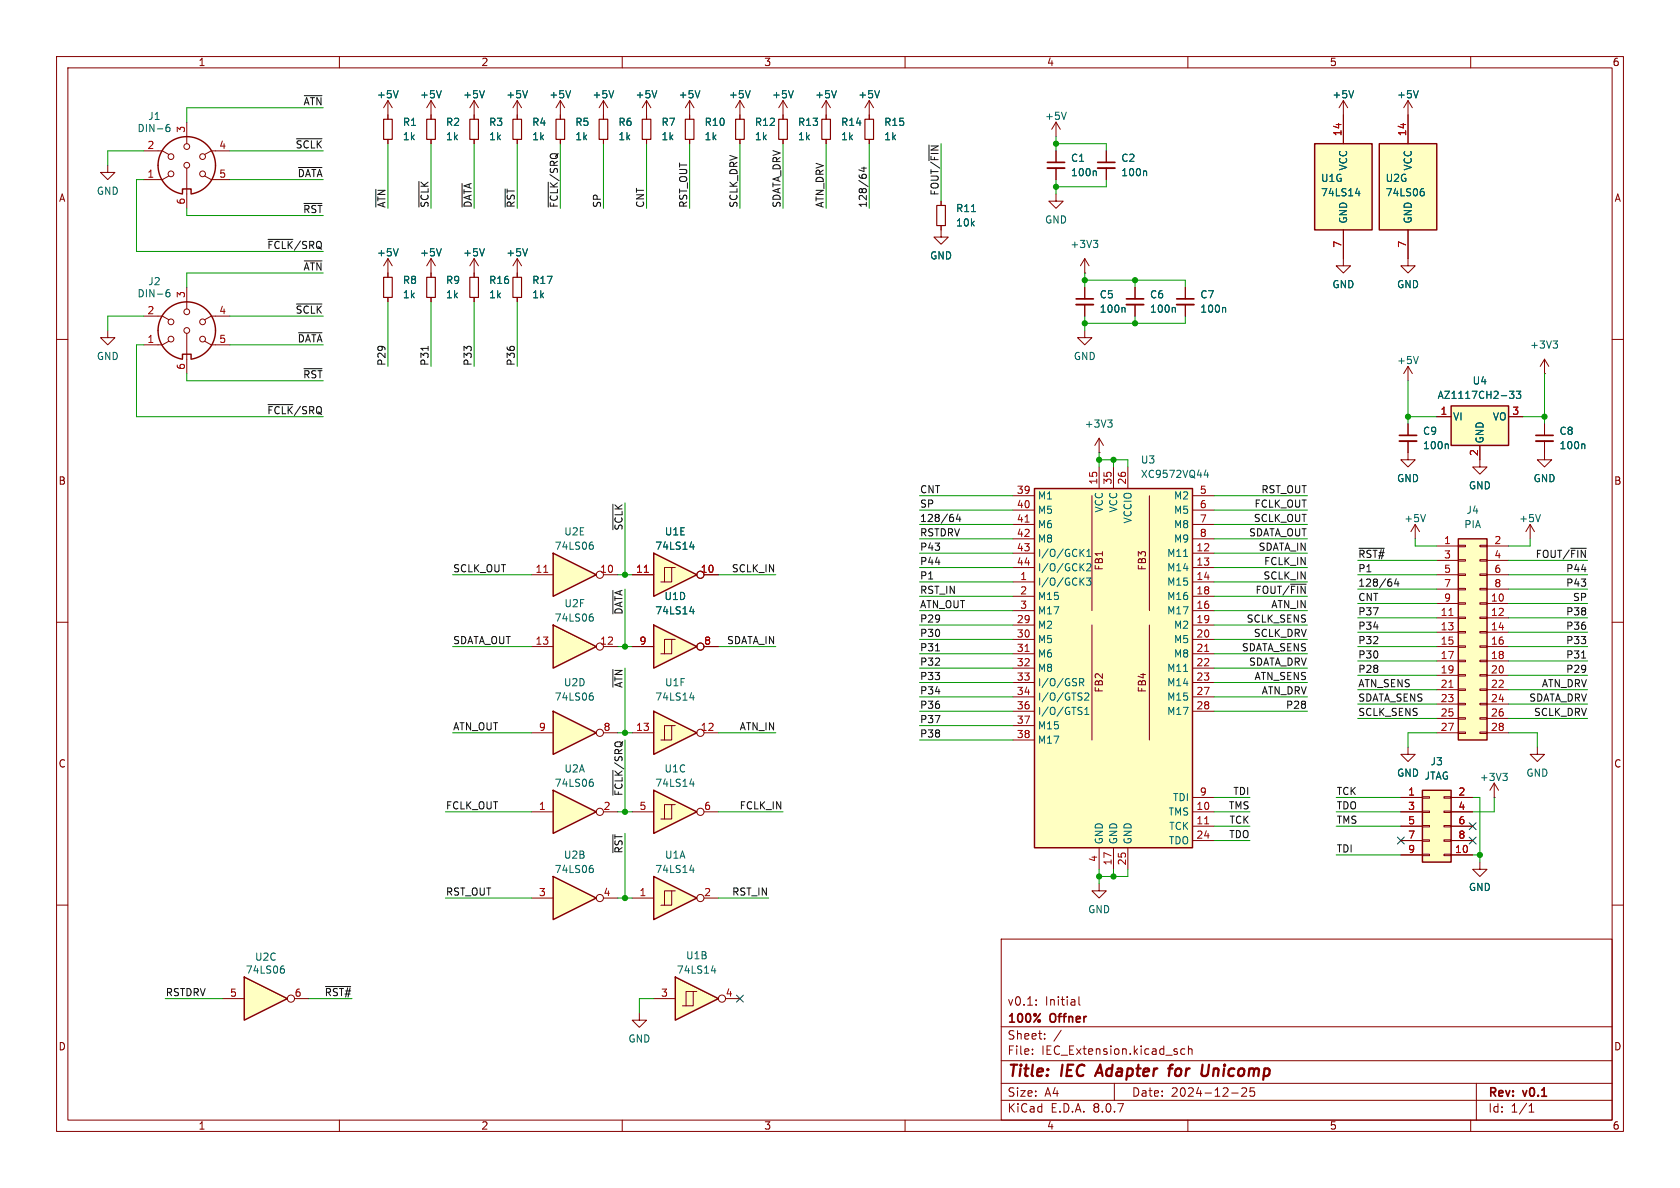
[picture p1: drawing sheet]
<svg xmlns="http://www.w3.org/2000/svg" width="297mm" height="210mm" viewBox="0 0 297 210" stroke-linecap="round" stroke-linejoin="round" font-family="sans-serif">
<g fill="none" stroke="#840000" stroke-width=".18">
<path d="M10 10h277v190h-277zM12 12h273v186h-273zM60 10v2M110 10v2M160 10v2M210 10v2M248.9 17.8l-.7 1.3M248.9 17.8v2.5M248.9 17.8l.8 1.3M260 10v2M237.5 45.7v1.3h1.3l-1.3 1.3-1.3-1.3h1.3M10 60h2"/>
<path d="M285 60h2M250.2 92.7l.8 1.3M250.2 92.7v2.6M250.2 92.7l-.8 1.3M261.6 81.3v1.3h1.3l-1.3 1.2-1.3-1.2h1.3M10 110h2M285 110h2M194.3 156.2v1.3h1.3l-1.3 1.3-1.3-1.3h1.3M10 160h2M177 166h108v32h-108zM183.2 177.6v.1M183.2 176.8v.1"/>
<path d="M190.7 176.2v1.3l.3 .2M285 160h2M60 198v2M110 198v2M160 198v2M177 194.5h108M177 191.5h108M177 187.5h108M177 181.5h108M182.5 186.3v.1M182.5 185.5v.1M184.7 183.6v.1"/>
<path d="M184.7 182.8v.1M187.6 182.1l-1.3 2M197 191.5v3M209.5 185.5l-.5-.1-.3 .3v.4l.2 .2h.6M210 198v2M210.1 185.5l.2-.1 .4 .1v.9M210.1 184.9v1.5M217.7 193.2h1.2M220.3 192.4v.5l-.8 .9h.9M221 192.3v.7l.2-.1h.5l.1 .6-.3 .3-.5-.1M260 198v2M261 191.5v6.5"/>
<path d="M270.3 196.6h.9M270.3 195.5l.4-.4v1.5"/>
</g>
<path d="M194.5 188.2l-.9 2M206.5 188.9h.8M207.4 188.2l-.4 .1-.2 .2-.2 1.7M213.7 188.2l-.2 1.6-.4 .4" fill="none" stroke="#840000" stroke-width=".4"/>
<path d="M250.7 16l-.4 1.3M252 91l-.4 1.2" fill="none" stroke="#006464" stroke-width=".18"/>
<path d="M256.5 71.8h10.2v6.9h-10.2z" fill="#ffffc2"/>
<path d="M256.5 71.8h10.2v6.9h-10.2z" fill="none" stroke="#840000" stroke-width=".25"/>
<path d="M254 73.7h2.5M261.6 78.7v2.6M266.7 73.7h2.5M273 66h.1M273 78v3.3h1.3l-1.3 1.3-1.2-1.3h1.2M273 63.5l-.7 1.3M273 63.5v2.5M273 74.9v2.1M273 63.5l.8 1.3M270.5 92.7l-.8 1.3M270.5 92.7v2.6M270.5 92.7l.8 1.3" fill="none" stroke="#840000" stroke-width=".18"/>
<path d="M266.9 69.2h.7l-.4 .4 .4 .2v.5l-.2 .1-.5-.1M268.1 69.2h.7l-.4 .4 .4 .2v.5l-.2 .1-.5-.1M274.6 60.3h.7l-.4 .5M275.1 60.8l.2 .2v.3l-.2 .2M280 78.5l.2 .2v.6M272.3 91l-.4 1.2" fill="none" stroke="#006464" stroke-width=".18"/>
<path d="M271.5 78h3.1" fill="none" stroke="#840000" stroke-width=".33"/>
<path d="M271.5 77h3.1" fill="none" stroke="#840000" stroke-width=".3"/>
<path d="M243.8 25.4h10.2v15.2h-10.2z" fill="#ffffc2"/>
<path d="M243.8 25.4h10.2v15.2h-10.2z" fill="none" stroke="#840000" stroke-width=".25"/>
<path d="M248.9 20.3v5.1M248.9 40.6v5.1" fill="none" stroke="#840000" stroke-width=".18"/>
<path d="M251.3 33.8h.3l.2 .3-.1 .4-.4 .1M251.4 33.3h.3" fill="none" stroke="#006464" stroke-width=".18"/>
<path d="M115.6 97.8l7.6 3.8-7.6 3.8z" fill="#ffffc2"/>
<path d="M115.6 97.8l7.6 3.8-7.6 3.8z" fill="none" stroke="#840000" stroke-width=".25"/>
<g fill="none" stroke="#840000" stroke-width=".18">
<path d="M111.8 101.6h3.8M118.7 100.3h-1.2v2.6M119.4 100.3h-.7v2.6h-1.9M124.5 101.6h2.5"/>
<circle cx="123.8" cy="101.6" r=".63"/>
</g>
<path d="M113.9 101.2h.7" fill="none" stroke="#a90000" stroke-width=".18"/>
<path d="M122 96.7h.7M122.6 96.3v.8" fill="none" stroke="#006464" stroke-width=".18"/>
<path d="M115.6 110.5l7.6 3.8-7.6 3.8z" fill="#ffffc2"/>
<path d="M115.6 110.5l7.6 3.8-7.6 3.8z" fill="none" stroke="#840000" stroke-width=".25"/>
<g fill="none" stroke="#840000" stroke-width=".18">
<path d="M111.8 114.3h3.8M118.7 113h-1.2v2.6M119.4 113h-.7v2.6h-1.9M124.5 114.3h2.5"/>
<circle cx="123.8" cy="114.3" r=".63"/>
</g>
<path d="M122 108.1h.7M122.6 107.7v.8" fill="none" stroke="#006464" stroke-width=".18"/>
<path d="M115.6 154.9l7.6 3.9-7.6 3.8z" fill="#ffffc2"/>
<path d="M115.6 154.9l7.6 3.9-7.6 3.8z" fill="none" stroke="#840000" stroke-width=".25"/>
<g fill="none" stroke="#840000" stroke-width=".18">
<path d="M111.8 158.8h3.8M118.7 157.5h-1.2v2.5M119.4 157.5h-.7v2.5h-1.9M124.5 158.8h2.5"/>
<circle cx="123.8" cy="158.7" r=".63"/>
</g>
<path d="M122 153.8h.7M122.6 153.4v.8" fill="none" stroke="#006464" stroke-width=".18"/>
<path d="M97.8 154.9l7.6 3.9-7.6 3.8z" fill="#ffffc2"/>
<path d="M97.8 154.9l7.6 3.9-7.6 3.8z" fill="none" stroke="#840000" stroke-width=".25"/>
<g fill="none" stroke="#840000" stroke-width=".18">
<path d="M94 158.8h3.8M106.7 158.8h2.5"/>
<circle cx="106" cy="158.7" r=".63"/>
</g>
<path d="M104.4 153.5h.3l.2 .2-.1 .4-.4 .1M104.5 153h.3" fill="none" stroke="#006464" stroke-width=".18"/>
<path d="M43.2 172.7l7.6 3.8-7.6 3.8z" fill="#ffffc2"/>
<path d="M43.2 172.7l7.6 3.8-7.6 3.8z" fill="none" stroke="#840000" stroke-width=".25"/>
<g fill="none" stroke="#840000" stroke-width=".18">
<path d="M39.4 176.5h3.8M52.1 176.5h2.5"/>
<circle cx="51.4" cy="176.5" r=".63"/>
</g>
<path d="M49.8 171.2h.2l.3 .3-.1 .4-.4 .1M49.9 170.8h.3" fill="none" stroke="#006464" stroke-width=".18"/>
<path d="M97.8 125.7l7.6 3.8-7.6 3.9z" fill="#ffffc2"/>
<path d="M97.8 125.7l7.6 3.8-7.6 3.9z" fill="none" stroke="#840000" stroke-width=".25"/>
<g fill="none" stroke="#840000" stroke-width=".18">
<path d="M94 129.5h3.8M106.7 129.5h2.5"/>
<circle cx="106" cy="129.5" r=".63"/>
</g>
<path d="M104.4 123h.3l.2 .2-.1 .4-.4 .2M104.5 122.5h.3" fill="none" stroke="#006464" stroke-width=".18"/>
<path d="M115.6 139.7l7.6 3.8-7.6 3.8z" fill="#ffffc2"/>
<path d="M115.6 139.7l7.6 3.8-7.6 3.8z" fill="none" stroke="#840000" stroke-width=".25"/>
<g fill="none" stroke="#840000" stroke-width=".18">
<path d="M111.8 143.5h3.8M118.7 142.2h-1.2v2.6M119.4 142.2h-.7v2.6h-1.9M124.5 143.5h2.5"/>
<circle cx="123.8" cy="143.5" r=".63"/>
</g>
<path d="M122 138.6h.7M122.6 138.2v.8" fill="none" stroke="#006464" stroke-width=".18"/>
<path d="M115.6 125.7l7.6 3.8-7.6 3.9z" fill="#ffffc2"/>
<path d="M115.6 125.7l7.6 3.8-7.6 3.9z" fill="none" stroke="#840000" stroke-width=".25"/>
<g fill="none" stroke="#840000" stroke-width=".18">
<path d="M111.8 129.5h3.8M118.7 128.3h-1.2v2.5M119.4 128.3h-.7v2.5h-1.9M124.5 129.5h2.5"/>
<circle cx="123.8" cy="129.5" r=".63"/>
</g>
<path d="M122 123.3h.7M122.6 122.9v.9" fill="none" stroke="#006464" stroke-width=".18"/>
<path d="M97.8 139.7l7.6 3.8-7.6 3.8z" fill="#ffffc2"/>
<path d="M97.8 139.7l7.6 3.8-7.6 3.8z" fill="none" stroke="#840000" stroke-width=".25"/>
<g fill="none" stroke="#840000" stroke-width=".18">
<path d="M186.7 34.3v1.3h1.3l-1.3 1.2-1.3-1.2h1.3M271.8 132.1v1.3h1.2l-1.2 1.2-1.3-1.2h1.3M94 143.5h3.8M106.7 143.5h2.5"/>
<circle cx="106" cy="143.5" r=".63"/>
</g>
<path d="M104.4 138.2h.3l.2 .3-.1 .4-.4 .1M104.5 137.7h.3" fill="none" stroke="#006464" stroke-width=".18"/>
<path d="M257.8 95.3h5.1v35.5h-5.1z" fill="#ffffc2"/>
<g fill="none" stroke="#840000" stroke-width=".18">
<path d="M166.4 39.9v2h1.2l-1.2 1.3-1.3-1.3h1.3M166.4 35.6v.7M186.7 21.6l-.8 1.3M186.7 21.6v2.5M186.7 26.7v2M186.7 29.7v2.1M186.7 21.6l.8 1.3M195.6 26.7v2M195.6 29.7v2.1M191.8 58.4v1.3h1.2l-1.2 1.3-1.3-1.3h1.3M191.8 48.3h.1M191.8 45.7v2.6"/>
<path d="M191.8 50.8v2M191.8 53.8v2.1M191.8 45.7l-.8 1.3M191.8 45.7l.7 1.3M200.7 50.8v2M200.7 53.8v2.1M209.5 50.8v2M209.5 53.8v2.1M248.9 45.7v1.3h1.3l-1.3 1.3-1.3-1.3h1.3M194.3 77.5l-.8 1.2M194.3 77.5v2.5M194.3 77.5l.8 1.2"/>
<path d="M248.9 64.8l-.7 1.2M248.9 64.8v2.5M248.9 64.8l.8 1.2M194.3 80h.1M248.9 80v1.3h1.3l-1.3 1.3-1.3-1.3h1.3M254 96.5h3.8M254 99.1h3.8M257.8 98.9h1.3v.3h-1.3zM257.8 96.4h1.3v.2h-1.3zM261.6 98.9h1.3v.3h-1.3zM261.6 96.4h1.3v.2h-1.3zM262.9 96.5h3.8"/>
<path d="M262.9 99.1h3.8M254 106.7h3.8M254 109.2h3.8M254 111.8h3.8M254 114.3h3.8M254 116.8h3.8M254 119.4h3.8M254 101.6h3.8M254 104.1h3.8M257.8 119.3h1.3v.2h-1.3zM257.8 116.7h1.3v.3h-1.3zM257.8 114.2h1.3v.2h-1.3z"/>
<path d="M257.8 111.6h1.3v.3h-1.3zM257.8 109.1h1.3v.2h-1.3zM257.8 106.6h1.3v.2h-1.3zM257.8 104h1.3v.3h-1.3zM257.8 101.5h1.3v.2h-1.3zM261.6 119.3h1.3v.2h-1.3zM261.6 116.7h1.3v.3h-1.3zM261.6 114.2h1.3v.2h-1.3zM261.6 111.6h1.3v.3h-1.3zM261.6 109.1h1.3v.2h-1.3zM261.6 106.6h1.3v.2h-1.3zM261.6 104h1.3v.3h-1.3z"/>
<path d="M261.6 101.5h1.3v.2h-1.3zM262.9 106.7h3.8M262.9 109.2h3.8M262.9 111.8h3.8M262.9 114.3h3.8M262.9 116.8h3.8M262.9 119.4h3.8M262.9 101.6h3.8M262.9 104.1h3.8M254 121.9h3.8M254 124.5h3.8M254 127h3.8"/>
<path d="M254 129.5h3.8M257.8 129.4h1.3v.3h-1.3zM257.8 126.9h1.3v.2h-1.3zM257.8 124.3h1.3v.3h-1.3zM257.8 121.8h1.3v.2h-1.3zM261.6 129.4h1.3v.3h-1.3zM261.6 126.9h1.3v.2h-1.3zM261.6 124.3h1.3v.3h-1.3zM261.6 121.8h1.3v.2h-1.3zM262.9 121.9h3.8M262.9 124.5h3.8M262.9 127h3.8"/>
<path d="M262.9 129.5h3.8M113 179.1v1.2h1.3l-1.3 1.3-1.2-1.3h1.2"/>
</g>
<path d="M257.8 95.3h5.1v35.5h-5.1z" fill="none" stroke="#840000" stroke-width=".25"/>
<path d="M256.1 108.8h.8M256.1 121.5h.8" fill="none" stroke="#a90000" stroke-width=".18"/>
<path d="M185.2 29.7h3M194.1 29.7h3M190.2 53.8h3.1M199.1 53.8h3.1M208 53.8h3.1" fill="none" stroke="#840000" stroke-width=".33"/>
<path d="M185.2 28.7h3M194.1 28.7h3M190.2 52.8h3.1M199.1 52.8h3.1M208 52.8h3.1" fill="none" stroke="#840000" stroke-width=".3"/>
<path d="M188.5 19.8l-.4 1.3M171.7 37.4h.8M193.6 30.2l.2 .2v.7M202.5 30.2l.2 .2v.7M193.3 42.5h.8l-.5 .5M193.8 43l.3 .2v.3l-.3 .3M198.7 54.3l.2 .2v.7M207.6 54.3l.2 .2v.7M216.5 54.3l.2 .2v.7M195.8 74.2h.8l-.4 .5M196.4 74.7l.2 .3v.3l-.2 .2M250.7 63l-.4 1.3" fill="none" stroke="#006464" stroke-width=".18"/>
<path d="M165.6 36.3h1.5v3.6h-1.5z" fill="none" stroke="#840000" stroke-width=".2"/>
<path d="M232.4 25.4h10.2v15.2h-10.2z" fill="#ffffc2"/>
<path d="M232.4 25.4h10.2v15.2h-10.2zM32.3 63.5a5.1 5.1 0 0 1-3.6-7.8 5.1 5.1 0 0 1 8.6 0 5.1 5.1 0 0 1-3.5 7.8M32.3 63.4v-.8h1.5v.8" fill="none" stroke="#840000" stroke-width=".25"/>
<g fill="none" stroke="#840000" stroke-width=".18">
<path d="M99.1 17.8l-.8 1.3M99.1 17.8v3.3M99.1 17.8l.7 1.3M106.7 17.8l-.8 1.3M106.7 17.8v3.3M106.7 17.8l.7 1.3M153.7 17.8l-.8 1.3M153.7 17.8v2.5M153.7 17.8l.7 1.3M237.5 17.8v7.6M237.5 17.8l-.8 1.3M237.5 17.8l.8 1.3"/>
<path d="M99.1 24.6v.8M106.7 24.6v.8M19 58.4v1.3h1.3l-1.3 1.3-1.2-1.3h1.2M25.4 55.9h3.3l1.1 .6M33 50.8v3.8M33 58.9v7.1M40.6 55.9h-3.3l-1.1 .6M237.5 40.6v5.1M29.8 60.3l-1.1 .7h-3.3M36.2 60.3l1.1 .7h3.3"/>
<circle cx="30.2" cy="56.9" r=".51"/>
<circle cx="30.2" cy="59.9" r=".51"/>
<circle cx="33" cy="55.1" r=".51"/>
<circle cx="33" cy="58.4" r=".51"/>
<circle cx="35.8" cy="59.9" r=".51"/>
<circle cx="35.8" cy="56.9" r=".51"/>
</g>
<path d="M100.9 16l-.4 1.3M108.5 16l-.4 1.3M155.5 16l-.4 1.3M239.3 16l-.4 1.3M239.6 34.2h.8M240.2 33.8v.8M29.3 51.9l.3-.2h.2l.3 .2v.3l-.3 .3-.3-.1-.2-.2M29.9 51.2l-.3 .1-.3 .4" fill="none" stroke="#006464" stroke-width=".18"/>
<path d="M98.3 21.1h1.5v3.5h-1.5zM105.9 21.1h1.5v3.5h-1.5z" fill="none" stroke="#840000" stroke-width=".2"/>
<path d="M97.8 97.8l7.6 3.8-7.6 3.8z" fill="#ffffc2"/>
<path d="M97.8 97.8l7.6 3.8-7.6 3.8z" fill="none" stroke="#840000" stroke-width=".25"/>
<g fill="none" stroke="#840000" stroke-width=".18">
<path d="M91.4 17.8l-.7 1.3M91.4 17.8v2.5M91.4 17.8l.8 1.3M114.3 17.8v3.3M114.3 17.8l-.8 1.3M114.3 17.8l.8 1.3M121.9 17.8l-.7 1.3M121.9 17.8v3.3M121.9 17.8l.8 1.3M130.8 17.8l-.8 1.3M130.8 17.8v3.3M130.8 17.8l.8 1.3"/>
<path d="M138.4 17.8l-.7 1.3M138.4 17.8v3.3M138.4 17.8l.8 1.3M146 17.8v3.3M146 17.8l-.7 1.3M146 17.8l.8 1.3M19 29.2v1.3h1.3l-1.3 1.3-1.2-1.3h1.2M114.3 24.6v.8M121.9 24.6v.8M130.8 24.6v.8M138.4 24.6v.8M146 24.6v.8"/>
<path d="M153.7 20.3v.8M153.7 24.6v.8M94 101.6h3.8M106.7 101.6h2.5"/>
<circle cx="106" cy="101.6" r=".63"/>
</g>
<path d="M96.1 101.2h.8" fill="none" stroke="#a90000" stroke-width=".18"/>
<path d="M93.3 16l-.5 1.3M116.1 16l-.4 1.3M123.7 16l-.4 1.3M132.6 16l-.4 1.3M140.2 16l-.4 1.3M147.9 16l-.5 1.3M104.4 96.3h.3l.2 .3-.1 .4-.4 .1M104.5 95.8h.3" fill="none" stroke="#006464" stroke-width=".18"/>
<path d="M113.5 21.1h1.6v3.5h-1.6zM121.2 21.1h1.5v3.5h-1.5zM130 21.1h1.6v3.5h-1.6zM137.7 21.1h1.5v3.5h-1.5zM145.3 21.1h1.5v3.5h-1.5zM152.9 21.1h1.5v3.5h-1.5z" fill="none" stroke="#840000" stroke-width=".2"/>
<path d="M119.4 172.7l7.6 3.8-7.6 3.8z" fill="#ffffc2"/>
<path d="M32.3 34.3a5.1 5.1 0 0 1-3.6-7.8 5.1 5.1 0 0 1 8.6 0 5.1 5.1 0 0 1-3.5 7.8M32.3 34.2v-.8h1.5v.8M119.4 172.7l7.6 3.8-7.6 3.8z" fill="none" stroke="#840000" stroke-width=".25"/>
<g fill="none" stroke="#840000" stroke-width=".18">
<path d="M68.6 17.8v3.3M68.6 17.8l-.8 1.3M68.6 17.8l.7 1.3M76.2 17.8v3.3M76.2 17.8l-.8 1.3M76.2 17.8l.8 1.3M83.8 17.8l-.7 1.3M83.8 17.8v3.3M83.8 17.8l.8 1.3M25.4 26.7h3.3l1.1 .6M29.8 31.1l-1.1 .7h-3.3M33 21.6v3.8"/>
<path d="M33 29.7v7.1M36.2 31.1l1.1 .7h3.3M40.6 26.7h-3.3l-1.1 .6M68.6 24.6v.8M76.2 24.6v.8M83.8 24.6v.8M91.4 20.3v.8M91.4 24.6v.8M68.6 45.7v3.3M68.6 52.6v.7M68.6 45.7l-.8 1.3M68.6 45.7l.7 1.3"/>
<path d="M76.2 45.7v3.3M76.2 52.6v.7M76.2 45.7l-.8 1.3M76.2 45.7l.8 1.3M83.8 45.7v3.3M83.8 52.6v.7M83.8 45.7l-.7 1.3M83.8 45.7l.8 1.3M91.4 45.7v3.3M91.4 52.6v.7M91.4 45.7l-.7 1.3M91.4 45.7l.8 1.3"/>
<path d="M248.9 74.9v2.1M248.9 78v2M115.6 176.5h3.8M122.6 175.3h-1.3v2.5M123.2 175.3h-.6v2.5h-2M128.3 176.5h2.5"/>
<circle cx="30.2" cy="27.7" r=".51"/>
<circle cx="30.2" cy="30.7" r=".51"/>
<circle cx="33" cy="29.2" r=".51"/>
<circle cx="33" cy="25.9" r=".51"/>
<circle cx="35.8" cy="30.7" r=".51"/>
<circle cx="35.8" cy="27.7" r=".51"/>
<circle cx="127.6" cy="176.5" r=".63"/>
</g>
<path d="M70.4 16l-.4 1.3M78 16l-.4 1.3M85.6 16l-.4 1.3M29.3 22.7l.3-.2h.2l.3 .2v.3l-.3 .3-.3-.1-.2-.2M29.9 22l-.3 .1-.3 .4M70.4 44l-.4 1.2M78 44l-.4 1.2M85.6 44l-.4 1.2M93.3 44l-.5 1.2M255.9 78.5l.1 .2v.6M125.8 171.6h.7M126.4 171.2v.8" fill="none" stroke="#006464" stroke-width=".18"/>
<path d="M67.8 21.1h1.5v3.5h-1.5zM75.4 21.1h1.6v3.5h-1.6zM83.1 21.1h1.5v3.5h-1.5zM90.7 21.1h1.5v3.5h-1.5zM67.8 49h1.5v3.6h-1.5zM75.4 49h1.6v3.6h-1.6zM83.1 49h1.5v3.6h-1.5zM90.7 49h1.5v3.6h-1.5z" fill="none" stroke="#840000" stroke-width=".2"/>
<path d="M247.4 78h3" fill="none" stroke="#840000" stroke-width=".33"/>
<path d="M247.4 77h3" fill="none" stroke="#840000" stroke-width=".3"/>
<path d="M97.8 110.5l7.6 3.8-7.6 3.8z" fill="#ffffc2"/>
<path d="M97.8 110.5l7.6 3.8-7.6 3.8z" fill="none" stroke="#840000" stroke-width=".25"/>
<g fill="none" stroke="#840000" stroke-width=".18">
<path d="M94 114.3h3.8M106.7 114.3h2.5M264.2 138.4l-.8 1.3M264.2 138.4v2.6M264.2 138.4l.7 1.3M264.2 141h.1"/>
<circle cx="106" cy="114.3" r=".63"/>
</g>
<path d="M104.4 109h.3l.2 .3-.1 .4-.4 .1M104.5 108.5h.3M265.7 136.7h.8l-.5 .5M266.2 137.2l.3 .2v.3l-.3 .3" fill="none" stroke="#006464" stroke-width=".18"/>
<path d="M251.5 139.7h5v12.7h-5z" fill="#ffffc2"/>
<g fill="none" stroke="#840000" stroke-width=".18">
<path d="M247.6 141h3.9M247.6 151.1h3.9M247.6 143.5h3.9M247.6 146.1h3.9M247.6 148.6h3.9M251.5 151h1.2v.3h-1.2zM251.5 148.5h1.2v.2h-1.2zM251.5 145.9h1.2v.3h-1.2zM251.5 143.4h1.2v.2h-1.2zM251.5 140.8h1.2v.3h-1.2zM255.3 151h1.2v.3h-1.2zM255.3 148.5h1.2v.2h-1.2z"/>
<path d="M255.3 145.9h1.2v.3h-1.2zM255.3 143.4h1.2v.2h-1.2zM255.3 140.8h1.2v.3h-1.2zM256.5 141h3.8M256.5 151.1h3.8M256.5 143.5h3.8M256.5 146.1h3.8M256.5 148.6h3.8"/>
</g>
<path d="M251.5 139.7h5v12.7h-5z" fill="none" stroke="#840000" stroke-width=".25"/>
<path d="M182.9 86.4h27.9v63.5h-27.9z" fill="#ffffc2"/>
<g fill="none" stroke="#840000" stroke-width=".18">
<path d="M68.6 20.3v.8M68.6 24.6v.8M76.2 20.3v.8M76.2 24.6v.8M83.8 20.3v.8M83.8 24.6v.8M91.4 20.3v.8M91.4 24.6v.8M99.1 20.3v.8M99.1 24.6v.8M106.7 20.3v.8M106.7 24.6v.8"/>
<path d="M114.3 20.3v.8M114.3 24.6v.8M121.9 20.3v.8M121.9 24.6v.8M130.8 20.3v.8M130.8 24.6v.8M138.4 20.3v.8M138.4 24.6v.8M146 20.3v.8M146 24.6v.8M153.7 20.3v.8M153.7 24.6v.8"/>
<path d="M166.4 35.6v.7M166.4 39.9v.7M186.7 26.7v2M186.7 29.7v2.1M195.6 26.7v2M195.6 29.7v2.1M237.5 20.3v5.1M248.9 20.3v5.1M68.6 48.3v.7M68.6 52.6v.7M76.2 48.3v.7M76.2 52.6v.7"/>
<path d="M83.8 48.3v.7M83.8 52.6v.7M91.4 48.3v.7M91.4 52.6v.7M191.8 50.8v2M191.8 53.8v2.1M200.7 50.8v2M200.7 53.8v2.1M209.5 50.8v2M209.5 53.8v2.1M237.5 40.6v5.1M248.9 40.6v5.1"/>
<path d="M248.9 74.9v2.1M248.9 78v2M254 73.7h2.5M261.6 78.7v2.6M266.7 73.7h2.5M273 74.9v2.1M273 78v2M179.1 97.8h3.8M179.1 87.6h3.8M179.1 90.2h3.8M179.1 92.7h3.8M179.1 95.3h3.8"/>
<path d="M193 87.6v20.4M194.3 82.6v3.8M196.8 82.6v3.8M199.4 82.6v3.8M203.2 87.6v20.4M210.8 97.8h3.8M210.8 87.6h3.8M210.8 90.2h3.8M210.8 92.7h3.8M210.8 95.3h3.8M111.8 101.6h3.8M111.8 114.3h3.8"/>
<path d="M124.5 101.6h2.5M124.5 114.3h2.5M179.1 102.9h3.8M179.1 100.3h3.8M179.1 108h3.8M179.1 105.4h3.8M179.1 110.5h3.8M179.1 113h3.8M179.1 115.6h3.8M179.1 118.1h3.8M193 110.5v20.3M203.2 110.5v20.3"/>
<path d="M210.8 102.9h3.8M210.8 100.3h3.8M210.8 108h3.8M210.8 105.4h3.8M210.8 110.5h3.8M210.8 113h3.8M210.8 115.6h3.8M210.8 118.1h3.8M179.1 120.7h3.8M179.1 123.2h3.8M179.1 125.7h3.8M179.1 128.3h3.8"/>
<path d="M179.1 130.8h3.8M210.8 120.7h3.8M210.8 123.2h3.8M210.8 125.7h3.8M248.9 132.1v1.3h-1.3l1.3 1.2 1.3-1.2h-1.3M194.3 149.9v3.8M196.8 149.9v3.8M199.4 149.9v3.8M210.8 143.5h3.8M210.8 146.1h3.8M210.8 148.6h3.8M210.8 141h3.8"/>
<path d="M247.6 143.5h3.9M247.6 146.1h3.9M247.6 148.6h3.9M247.6 141h3.9M247.6 151.1h3.9M256.5 143.5h3.8M256.5 146.1h3.8M256.5 148.6h3.8M256.5 141h3.8M256.5 151.1h3.8M261.6 152.4v1.3h1.3l-1.3 1.2-1.3-1.2h1.3"/>
<circle cx="123.8" cy="101.6" r=".63"/>
<circle cx="123.8" cy="114.3" r=".63"/>
</g>
<path d="M182.9 86.4h27.9v63.5h-27.9z" fill="none" stroke="#840000" stroke-width=".25"/>
<g fill="none" stroke="#006464" stroke-width=".18">
<path d="M70.4 16l-.4 1.3M78 16l-.4 1.3M85.6 16l-.4 1.3M93.3 16l-.5 1.3M100.9 16l-.4 1.3M108.5 16l-.4 1.3M116.1 16l-.4 1.3M123.7 16l-.4 1.3M132.6 16l-.4 1.3M140.2 16l-.4 1.3M147.9 16l-.5 1.3M155.5 16l-.4 1.3"/>
<path d="M239.3 16l-.4 1.3M250.7 16l-.4 1.3M171.7 37.4h.8M193.6 30.2l.2 .2v.7M202.5 30.2l.2 .2v.7M239.6 34.2h.8M240.2 33.8v.8M251.3 33.8h.3l.2 .3-.1 .4-.4 .1M251.4 33.3h.3M70.4 44l-.4 1.2M78 44l-.4 1.2M85.6 44l-.4 1.2"/>
<path d="M93.3 44l-.5 1.2M198.7 54.3l.2 .2v.7M207.6 54.3l.2 .2v.7M216.5 54.3l.2 .2v.7M255.9 78.5l.1 .2v.6M266.9 69.2h.7l-.4 .4 .4 .2v.5l-.2 .1-.5-.1M268.1 69.2h.7l-.4 .4 .4 .2v.5l-.2 .1-.5-.1M280 78.5l.2 .2v.6M122 96.7h.7M122.6 96.3v.8M191.1 97.6l.6 .8M191.7 97.1l-.8 .7"/>
<path d="M191.7 99.6l-.8 .8M192.1 99.8l.5-.2 .3 .4-.8 .9h.8M192.1 98.4h.8M192.1 97.5l.4-.4v1.3M209.2 98.4h.8M213.2 83.1l-.3 .9h.8M213.5 83.6v.8M122 108.1h.7M122.6 107.7v.8M191.1 102.7l.6 .7M191.1 100.2l.6 .7M191.7 102.2l-.8 .7"/>
<path d="M192.1 102.2h.8l-.5 .5 .4 .1v.5l-.2 .1-.5-.1M209.2 118.7h.8M190.9 120.6h.6l.1-.2-.1-.3-.6-.1v1.2M191 125.7l.3 .2-.3 .4M191.1 125l.2 .1M191.2 120.6l.4 .6M191.8 122.6l.5-.1 .2 .4-.8 .9h.8M191.8 126.3h.7M191.8 125.4l.3-.4v1.3"/>
</g>
<path d="M181.2 92.3h.7M113.9 101.2h.7M181.2 115.2h.7M213 115.2h.7M213 145.6h.7" fill="none" stroke="#a90000" stroke-width=".18"/>
<g fill="none" stroke="#0f0f0f" stroke-width=".18">
<path d="M53.8 16.9h3.1M52.4 24.5h4.5M52.8 29.6h4.1M53.7 36h3.2M66.4 33.5v3.1M74.1 32.1v4.5M81.7 32.4v4.2M89.3 33.4v3.2M96.9 32.2v4.4M152.3 29.7h.9M152.5 30.9h.5M152.7 29.5v.8l-.9-.3"/>
<path d="M47.4 42.3h4.4M52.4 53.7h4.5M52.8 58.8h4.1M53.8 46.1h3.1M47.4 71.5h4.4M53.7 65.2h3.2M75.7 61.2v.7M108.4 89.1v4.6M168.5 91.5v.6M169.4 90.9l-.3 .9h.8M169.7 91.4v.8M240.3 96.9h4.4"/>
<path d="M108.4 104.4v4.1M108.4 118.3v3.2M165.4 115.1h.7M246 103v.5M246.8 102.3l-.3 .9h.8M247.1 102.8v.8M279.6 116.3h.7M108.4 136.2v4.4M108.4 147.5v3.2M57.5 174.4h4.5"/>
</g>
<g fill="none" stroke="#009600" stroke-width=".18">
<path d="M57.1 19.1h-24.1v2.5M25.4 26.7h-6.4v2.5M25.4 31.8h-1.3v12.7h33M33 36.8v1.3h24.1M40.6 26.7h16.5M40.6 31.8h16.5M68.6 25.4v11.4M76.2 25.4v11.4M83.8 25.4v11.4M91.4 25.4v11.4M99.1 25.4v11.4M106.7 25.4v11.4"/>
<path d="M114.3 25.4v11.4M121.9 25.4v11.4M130.8 25.4v11.4M138.4 25.4v11.4M146 25.4v11.4M153.7 25.4v11.4M166.4 25.4v10.2M186.7 24.1v2.6M186.7 31.8v2.5M186.7 25.4h8.9v1.3M195.6 31.8v1.2h-8.9M25.4 55.9h-6.4v2.5"/>
<path d="M40.6 55.9h16.5M57.1 48.3h-24.1v2.5M68.6 53.3v11.5M76.2 53.3v11.5M83.8 53.3v11.5M91.4 53.3v11.5M191.8 48.3v2.5M191.8 55.9v2.5M191.8 49.5h17.7v1.3M200.7 49.5v1.3M200.7 55.9v1.3M209.5 55.9v1.3h-17.7"/>
<path d="M25.4 61h-1.3v12.7h33M33 66v1.3h24.1M40.6 61h16.5M248.9 73.7h5.1M248.9 67.3v7.6M269.2 73.7h3.8M273 66v8.9M110.5 88.9v12.7h1.3M162.6 97.8h16.5M162.6 87.6h16.5M162.6 95.3h16.5M162.6 92.7h16.5"/>
<path d="M162.6 90.2h16.5M194.3 80v2.6M194.3 81.3h5.1v1.3M196.8 81.3v1.3M214.6 97.8h16.5M214.6 87.6h16.5M214.6 95.3h16.5M214.6 92.7h16.5M214.6 90.2h16.5M240 99.1h14M250.2 95.3v1.2h3.8M266.7 99.1h14"/>
<path d="M270.5 95.3v1.2h-3.8M80 114.3h14M80 101.6h14M109.2 114.3h2.6M110.5 104.1v10.2M110.5 118.1v11.4h1.3M127 114.3h10.2M127 101.6h10.2M162.6 105.4h16.5M162.6 100.3h16.5M162.6 102.9h16.5M162.6 108h16.5"/>
<path d="M162.6 113h16.5M162.6 110.5h16.5M162.6 115.6h16.5M162.6 118.1h16.5M214.6 105.4h16.5M214.6 100.3h16.5M214.6 102.9h16.5M214.6 108h16.5M214.6 113h16.5M214.6 110.5h16.5M214.6 115.6h16.5M214.6 118.1h16.5"/>
<path d="M240 114.3h14M240 101.6h14M240 104.1h14M240 116.8h14M240 106.7h14M240 111.8h14M240 109.2h14M240 119.4h14M266.7 114.3h14M266.7 101.6h14M266.7 104.1h14M266.7 116.8h14"/>
<path d="M266.7 106.7h14M266.7 111.8h14M266.7 109.2h14M266.7 119.4h14M80 129.5h14M110.5 130.8v12.7M127 129.5h10.2M162.6 125.7h16.5M162.6 120.7h16.5M162.6 130.8h16.5M162.6 123.2h16.5M162.6 128.3h16.5"/>
<path d="M214.6 125.7h16.5M214.6 120.7h16.5M214.6 123.2h16.5M240 121.9h14M240 124.5h14M240 127h14M254 129.5h-5.1v2.6M266.7 129.5h5.1v2.6M266.7 121.9h14M266.7 124.5h14M266.7 127h14M78.7 143.5h15.3"/>
<path d="M78.7 158.8h15.3M109.2 143.5h2.6M109.2 158.8h2.6M110.5 147.3v11.5M127 143.5h11.4M127 158.8h8.9M194.3 153.7v2.5M196.8 153.7v1.2M199.4 153.7v1.2h-5.1M214.6 141h6.4M214.6 146.1h6.4M214.6 143.5h6.4"/>
<path d="M214.6 148.6h6.4M236.2 151.1h11.4M236.2 141h11.4M236.2 146.1h11.4M236.2 143.5h11.4M260.3 151.1h1.3M260.3 141h1.3v11.4M264.2 141v2.5h-3.9M29.2 176.5h10.2M54.6 176.5h7.6M115.6 176.5h-2.6v2.6"/>
</g>
<path d="M247 148l1.3 1.2M248.3 148l-1.3 1.2M259.7 145.4l1.3 1.3M259.7 148l1.3 1.2M261 145.4l-1.3 1.3M261 148l-1.3 1.2M130.2 175.9l1.2 1.2M131.4 175.9l-1.2 1.2" fill="none" stroke="#000084" stroke-width=".18"/>
<g fill="#009600" stroke="#009600" stroke-width=".18">
<circle cx="194.3" cy="154.9" r=".46"/>
<circle cx="196.8" cy="154.9" r=".46"/>
<circle cx="261.6" cy="151.1" r=".46"/>
<circle cx="196.8" cy="81.3" r=".46"/>
<circle cx="200.7" cy="57.2" r=".46"/>
<circle cx="191.8" cy="57.2" r=".46"/>
<circle cx="200.7" cy="49.5" r=".46"/>
<circle cx="273" cy="73.7" r=".46"/>
<circle cx="248.9" cy="73.7" r=".46"/>
<circle cx="191.8" cy="49.5" r=".46"/>
<circle cx="186.7" cy="33" r=".46"/>
<circle cx="194.3" cy="81.3" r=".46"/>
<circle cx="110.5" cy="101.6" r=".46"/>
<circle cx="110.5" cy="143.5" r=".46"/>
<circle cx="110.5" cy="158.8" r=".46"/>
<circle cx="110.5" cy="129.5" r=".46"/>
<circle cx="110.5" cy="114.3" r=".46"/>
<circle cx="186.7" cy="25.4" r=".46"/>
</g>
<g font-size="2.8" fill="#840000">
<text x="178" y="190.9">Title:</text>
<text x="187.7" y="190.9">IEC</text>
<text x="194.7" y="190.9">Adapter</text>
<text x="208.3" y="190.9">for</text>
<text x="214.8" y="190.9">Unicomp</text>
</g>
<g font-size="2.1" fill="#840000">
<text x="178" y="178">v0.1:</text>
<text x="184.7" y="178">Initial</text>
<text x="178" y="184">Sheet:</text>
<text x="178" y="181.2">100%</text>
<text x="185.7" y="181.2">Offner</text>
<text x="178" y="186.7">File:</text>
<text x="184.1" y="186.7">IEC_Extension.kicad_sch</text>
<text x="178" y="196.9">KiCad</text>
<text x="178" y="194.1">Size:</text>
<text x="184.7" y="194.1">A4</text>
<text x="185.7" y="196.9">E.D.A.</text>
<text x="193.3" y="196.9">8.0.7</text>
<text x="200" y="194.1">Date:</text>
<text x="207" y="194.1">2024-12-25</text>
<text x="263" y="194.3">Rev:</text>
<text x="263" y="196.9">Id:</text>
<text x="267.1" y="196.9">1/1</text>
<text x="269.4" y="194.3">v0.1</text>
</g>
<g font-size="1.8" fill="#840000">
<text x="35" y="11.9">1</text>
<text x="85" y="11.9">2</text>
<text x="135" y="11.9">3</text>
<text x="185" y="11.9">4</text>
<text x="235" y="11.9">5</text>
<text x="285" y="11.9">6</text>
<text x="10.3" y="35.9">A</text>
<text x="285.3" y="35.9">A</text>
<text x="10.3" y="85.9">B</text>
<text x="285.3" y="85.9">B</text>
<text x="195.2" y="101" transform="rotate(-90 195.2 101)">FB1</text>
<text x="202.8" y="101" transform="rotate(-90 202.8 101)">FB3</text>
<text x="195.2" y="122.5" transform="rotate(-90 195.2 122.5)">FB2</text>
<text x="202.8" y="122.5" transform="rotate(-90 202.8 122.5)">FB4</text>
<text x="10.3" y="135.9">C</text>
<text x="285.3" y="135.9">C</text>
<text x="10.3" y="185.9">D</text>
<text x="285.3" y="185.9">D</text>
<text x="35" y="199.9">1</text>
<text x="85" y="199.9">2</text>
<text x="135" y="199.9">3</text>
<text x="185" y="199.9">4</text>
<text x="235" y="199.9">5</text>
<text x="285" y="199.9">6</text>
</g>
<g font-size="1.8" fill="#006464">
<text x="66.5" y="17.6">+5V</text>
<text x="74.2" y="17.6">+5V</text>
<text x="81.8" y="17.6">+5V</text>
<text x="89.4" y="17.6">+5V</text>
<text x="97" y="17.6">+5V</text>
<text x="104.6" y="17.6">+5V</text>
<text x="112.3" y="17.6">+5V</text>
<text x="119.9" y="17.6">+5V</text>
<text x="128.8" y="17.6">+5V</text>
<text x="136.4" y="17.6">+5V</text>
<text x="144" y="17.6">+5V</text>
<text x="151.6" y="17.6">+5V</text>
<text x="235.5" y="17.6">+5V</text>
<text x="246.9" y="17.6">+5V</text>
<text x="24.2" y="23.5">DIN-6</text>
<text x="26.1" y="21.4">J1</text>
<text x="71.1" y="22.5">R1</text>
<text x="78.7" y="22.5">R2</text>
<text x="86.4" y="22.5">R3</text>
<text x="94" y="22.5">R4</text>
<text x="101.6" y="22.5">R5</text>
<text x="109.2" y="22.5">R6</text>
<text x="116.8" y="22.5">R7</text>
<text x="124.5" y="22.5">R10</text>
<text x="133.4" y="22.5">R12</text>
<text x="141" y="22.5">R13</text>
<text x="148.6" y="22.5">R14</text>
<text x="156.2" y="22.5">R15</text>
<text x="184.7" y="21.4">+5V</text>
<text x="71.1" y="25">1k</text>
<text x="78.7" y="25">1k</text>
<text x="86.4" y="25">1k</text>
<text x="94" y="25">1k</text>
<text x="101.6" y="25">1k</text>
<text x="109.2" y="25">1k</text>
<text x="116.8" y="25">1k</text>
<text x="124.5" y="25">1k</text>
<text x="133.4" y="25">1k</text>
<text x="141" y="25">1k</text>
<text x="148.6" y="25">1k</text>
<text x="156.2" y="25">1k</text>
<text x="189.2" y="28.8">C1</text>
<text x="198.1" y="28.8">C2</text>
<text x="17" y="34.6">GND</text>
<text x="189.2" y="31.3">100n</text>
<text x="198.1" y="31.3">100n</text>
<text x="233.4" y="32.4">U1G</text>
<text x="233.4" y="34.9">74LS14</text>
<text x="238.4" y="30.2" transform="rotate(-90 238.4 30.2)">VCC</text>
<text x="244.9" y="32.4">U2G</text>
<text x="244.9" y="34.9">74LS06</text>
<text x="249.8" y="30.2" transform="rotate(-90 249.8 30.2)">VCC</text>
<text x="168.9" y="40.2">10k</text>
<text x="168.9" y="37.7">R11</text>
<text x="184.7" y="39.7">GND</text>
<text x="238.4" y="39.6" transform="rotate(-90 238.4 39.6)">GND</text>
<text x="249.8" y="39.6" transform="rotate(-90 249.8 39.6)">GND</text>
<text x="66.5" y="45.5">+5V</text>
<text x="74.2" y="45.5">+5V</text>
<text x="81.8" y="45.5">+5V</text>
<text x="89.4" y="45.5">+5V</text>
<text x="164.3" y="46.1">GND</text>
<text x="189.1" y="44">+3V3</text>
<text x="24.2" y="52.8">DIN-6</text>
<text x="26.1" y="50.6">J2</text>
<text x="71.1" y="50.4">R8</text>
<text x="71.1" y="52.9">1k</text>
<text x="78.7" y="50.4">R9</text>
<text x="78.7" y="52.9">1k</text>
<text x="86.4" y="50.4">R16</text>
<text x="86.4" y="52.9">1k</text>
<text x="94" y="50.4">R17</text>
<text x="94" y="52.9">1k</text>
<text x="194.3" y="52.9">C5</text>
<text x="203.2" y="52.9">C6</text>
<text x="212.1" y="52.9">C7</text>
<text x="235.5" y="51.1">GND</text>
<text x="246.9" y="51.1">GND</text>
<text x="194.3" y="55.5">100n</text>
<text x="203.2" y="55.5">100n</text>
<text x="212.1" y="55.5">100n</text>
<text x="17" y="63.8">GND</text>
<text x="189.7" y="63.8">GND</text>
<text x="246.9" y="64.6">+5V</text>
<text x="270.4" y="61.8">+3V3</text>
<text x="254" y="70.7">AZ1117CH2-33</text>
<text x="260.2" y="68.2">U4</text>
<text x="191.7" y="75.8">+3V3</text>
<text x="251.5" y="77.1">C9</text>
<text x="256.8" y="74.5">VI</text>
<text x="263.8" y="74.5">VO</text>
<text x="275.6" y="77.1">C8</text>
<text x="201.6" y="82.1">U3</text>
<text x="251.5" y="79.6">100n</text>
<text x="262.5" y="78.5" transform="rotate(-90 262.5 78.5)">GND</text>
<text x="275.6" y="79.6">100n</text>
<text x="183.4" y="88.5">M1</text>
<text x="201.6" y="84.7">XC9572VQ44</text>
<text x="207.4" y="88.5">M2</text>
<text x="246.9" y="85.4">GND</text>
<text x="259.6" y="86.7">GND</text>
<text x="271" y="85.4">GND</text>
<text x="99.7" y="94.8">U2E</text>
<text x="117.4" y="94.8">U1E</text>
<text x="183.4" y="91">M5</text>
<text x="183.4" y="93.6">M6</text>
<text x="195.2" y="90.7" transform="rotate(-90 195.2 90.7)">VCC</text>
<text x="197.7" y="90.7" transform="rotate(-90 197.7 90.7)">VCC</text>
<text x="200.3" y="92.6" transform="rotate(-90 200.3 92.6)">VCCIO</text>
<text x="207.4" y="91">M5</text>
<text x="207.4" y="93.6">M8</text>
<text x="248.2" y="92.5">+5V</text>
<text x="258.8" y="93.6">PIA</text>
<text x="259.2" y="91">J4</text>
<text x="268.5" y="92.5">+5V</text>
<text x="98" y="97.4">74LS06</text>
<text x="115.7" y="97.4">74LS14</text>
<text x="183.4" y="96.1">M8</text>
<text x="183.4" y="98.7">I/O/GCK1</text>
<text x="183.4" y="101.2">I/O/GCK2</text>
<text x="206.2" y="98.7">M11</text>
<text x="206.2" y="101.2">M14</text>
<text x="207.4" y="96.1">M9</text>
<text x="99.7" y="107.5">U2F</text>
<text x="117.4" y="106.3">U1D</text>
<text x="183.4" y="103.7">I/O/GCK3</text>
<text x="183.4" y="106.3">M15</text>
<text x="206.2" y="103.7">M15</text>
<text x="206.2" y="106.3">M16</text>
<text x="98" y="110.1">74LS06</text>
<text x="115.7" y="108.8">74LS14</text>
<text x="183.4" y="111.4">M2</text>
<text x="183.4" y="108.8">M17</text>
<text x="183.4" y="113.9">M5</text>
<text x="206.2" y="108.8">M17</text>
<text x="207.4" y="111.4">M2</text>
<text x="207.4" y="113.9">M5</text>
<text x="183.4" y="116.4">M6</text>
<text x="183.4" y="119">M8</text>
<text x="206.2" y="119">M11</text>
<text x="207.4" y="116.4">M8</text>
<text x="98" y="124.1">74LS06</text>
<text x="99.6" y="121.5">U2D</text>
<text x="115.7" y="124.1">74LS14</text>
<text x="117.5" y="121.5">U1F</text>
<text x="183.4" y="121.5">I/O/GSR</text>
<text x="183.4" y="124.1">I/O/GTS2</text>
<text x="206.2" y="121.5">M14</text>
<text x="206.2" y="124.1">M15</text>
<text x="183.4" y="126.6">I/O/GTS1</text>
<text x="183.4" y="129.1">M15</text>
<text x="183.4" y="131.7">M17</text>
<text x="206.2" y="126.6">M17</text>
<text x="99.7" y="136.8">U2A</text>
<text x="117.4" y="136.8">U1C</text>
<text x="246.9" y="137.5">GND</text>
<text x="252.8" y="135.5">J3</text>
<text x="269.7" y="137.5">GND</text>
<text x="98" y="139.3">74LS06</text>
<text x="115.7" y="139.3">74LS14</text>
<text x="207.3" y="141.8">TDI</text>
<text x="251.8" y="138">JTAG</text>
<text x="261.5" y="138.3">+3V3</text>
<text x="195.2" y="149.4" transform="rotate(-90 195.2 149.4)">GND</text>
<text x="197.7" y="149.4" transform="rotate(-90 197.7 149.4)">GND</text>
<text x="200.3" y="149.4" transform="rotate(-90 200.3 149.4)">GND</text>
<text x="206.5" y="144.4">TMS</text>
<text x="206.5" y="149.5">TDO</text>
<text x="206.6" y="146.9">TCK</text>
<text x="98" y="154.5">74LS06</text>
<text x="99.6" y="152">U2B</text>
<text x="115.7" y="154.5">74LS14</text>
<text x="117.5" y="152">U1A</text>
<text x="192.3" y="161.6">GND</text>
<text x="259.6" y="157.7">GND</text>
<text x="43.4" y="172.3">74LS06</text>
<text x="45" y="170">U2C</text>
<text x="119.6" y="172.3">74LS14</text>
<text x="121.2" y="169.8">U1B</text>
<text x="111" y="184.5">GND</text>
</g>
<g font-size="1.8" fill="#a90000">
<text x="32.8" y="23.6" transform="rotate(-90 32.8 23.6)">3</text>
<text x="26" y="26.4">2</text>
<text x="38.7" y="26.4">4</text>
<text x="237.2" y="24.2" transform="rotate(-90 237.2 24.2)">14</text>
<text x="248.7" y="24.2" transform="rotate(-90 248.7 24.2)">14</text>
<text x="26" y="31.5">1</text>
<text x="38.7" y="31.5">5</text>
<text x="32.8" y="36.3" transform="rotate(-90 32.8 36.3)">6</text>
<text x="237.2" y="43.9" transform="rotate(-90 237.2 43.9)">7</text>
<text x="248.7" y="43.9" transform="rotate(-90 248.7 43.9)">7</text>
<text x="32.8" y="52.8" transform="rotate(-90 32.8 52.8)">3</text>
<text x="26" y="55.6">2</text>
<text x="38.7" y="55.6">4</text>
<text x="26" y="60.7">1</text>
<text x="32.8" y="65.5" transform="rotate(-90 32.8 65.5)">6</text>
<text x="38.7" y="60.7">5</text>
<text x="254.6" y="73.4">1</text>
<text x="267.3" y="73.4">3</text>
<text x="261.4" y="80.7" transform="rotate(-90 261.4 80.7)">2</text>
<text x="179.7" y="87.4">39</text>
<text x="179.7" y="89.9">40</text>
<text x="194.1" y="85.8" transform="rotate(-90 194.1 85.8)">15</text>
<text x="196.6" y="85.8" transform="rotate(-90 196.6 85.8)">35</text>
<text x="199.1" y="85.8" transform="rotate(-90 199.1 85.8)">26</text>
<text x="212" y="87.4">5</text>
<text x="212" y="89.9">6</text>
<text x="179.7" y="92.5">41</text>
<text x="179.7" y="95">42</text>
<text x="212" y="92.5">7</text>
<text x="212" y="95">8</text>
<text x="94.6" y="101.3">11</text>
<text x="106" y="101.3">10</text>
<text x="112.4" y="101.3">11</text>
<text x="123.8" y="101.3">10</text>
<text x="179.7" y="97.5">43</text>
<text x="179.7" y="100.1">44</text>
<text x="211.4" y="97.5">12</text>
<text x="211.4" y="100.1">13</text>
<text x="255.2" y="96.3">1</text>
<text x="255.2" y="98.8">3</text>
<text x="255.2" y="101.3">5</text>
<text x="264.1" y="96.3">2</text>
<text x="264.1" y="98.8">4</text>
<text x="264.1" y="101.3">6</text>
<text x="180.3" y="102.6">1</text>
<text x="180.3" y="105.2">2</text>
<text x="180.3" y="107.7">3</text>
<text x="211.4" y="102.6">14</text>
<text x="211.4" y="107.7">16</text>
<text x="211.4" y="105.2">18</text>
<text x="255.2" y="103.9">7</text>
<text x="255.2" y="106.4">9</text>
<text x="263.5" y="106.4">10</text>
<text x="264.1" y="103.9">8</text>
<text x="179.7" y="110.2">29</text>
<text x="179.7" y="112.8">30</text>
<text x="211.4" y="110.2">19</text>
<text x="211.4" y="112.8">20</text>
<text x="254.6" y="109">11</text>
<text x="254.6" y="111.5">13</text>
<text x="263.5" y="109">12</text>
<text x="263.5" y="111.5">14</text>
<text x="94.6" y="114">13</text>
<text x="106" y="114">12</text>
<text x="113" y="114">9</text>
<text x="124.4" y="114">8</text>
<text x="179.7" y="115.3">31</text>
<text x="179.7" y="117.9">32</text>
<text x="211.4" y="115.3">21</text>
<text x="211.4" y="117.9">22</text>
<text x="254.6" y="114">15</text>
<text x="254.6" y="116.6">17</text>
<text x="254.6" y="119.1">19</text>
<text x="263.5" y="114">16</text>
<text x="263.5" y="116.6">18</text>
<text x="263.5" y="119.1">20</text>
<text x="179.7" y="120.4">33</text>
<text x="179.7" y="122.9">34</text>
<text x="179.7" y="125.5">36</text>
<text x="211.4" y="120.4">23</text>
<text x="211.4" y="122.9">27</text>
<text x="211.4" y="125.5">28</text>
<text x="254.6" y="121.7">21</text>
<text x="254.6" y="124.2">23</text>
<text x="263.5" y="121.7">22</text>
<text x="263.5" y="124.2">24</text>
<text x="95.2" y="129.3">9</text>
<text x="106.6" y="129.3">8</text>
<text x="112.4" y="129.3">13</text>
<text x="123.8" y="129.3">12</text>
<text x="179.7" y="128">37</text>
<text x="179.7" y="130.6">38</text>
<text x="254.6" y="126.7">25</text>
<text x="254.6" y="129.3">27</text>
<text x="263.5" y="126.7">26</text>
<text x="263.5" y="129.3">28</text>
<text x="95.2" y="143.3">1</text>
<text x="106.6" y="143.3">2</text>
<text x="113" y="143.3">5</text>
<text x="124.4" y="143.3">6</text>
<text x="211.4" y="143.3">10</text>
<text x="212" y="140.7">9</text>
<text x="248.8" y="140.7">1</text>
<text x="248.8" y="143.3">3</text>
<text x="257.7" y="140.7">2</text>
<text x="257.7" y="143.3">4</text>
<text x="211.4" y="145.8">11</text>
<text x="211.4" y="148.3">24</text>
<text x="248.8" y="145.8">5</text>
<text x="248.8" y="148.3">7</text>
<text x="257.7" y="145.8">6</text>
<text x="257.7" y="148.3">8</text>
<text x="194.1" y="152.5" transform="rotate(-90 194.1 152.5)">4</text>
<text x="196.6" y="153.1" transform="rotate(-90 196.6 153.1)">17</text>
<text x="199.1" y="153.1" transform="rotate(-90 199.1 153.1)">25</text>
<text x="248.8" y="150.9">9</text>
<text x="257.1" y="150.9">10</text>
<text x="95.2" y="158.5">3</text>
<text x="106.6" y="158.5">4</text>
<text x="113" y="158.5">1</text>
<text x="124.4" y="158.5">2</text>
<text x="40.6" y="176.3">5</text>
<text x="52" y="176.3">6</text>
<text x="116.8" y="176.3">3</text>
<text x="128.2" y="176.3">4</text>
</g>
<g font-size="1.8" fill="#0f0f0f">
<text x="53.6" y="18.7">~{ATN}</text>
<text x="52.2" y="26.3">~{SCLK}</text>
<text x="52.5" y="31.4">~{DATA}</text>
<text x="166" y="34.7" transform="rotate(-90 166 34.7)">FOUT/~{FIN}</text>
<text x="53.5" y="37.8">~{RST}</text>
<text x="68.2" y="36.8" transform="rotate(-90 68.2 36.8)">~{ATN}</text>
<text x="75.9" y="36.8" transform="rotate(-90 75.9 36.8)">~{SCLK}</text>
<text x="83.5" y="36.8" transform="rotate(-90 83.5 36.8)">~{DATA}</text>
<text x="91.1" y="36.8" transform="rotate(-90 91.1 36.8)">~{RST}</text>
<text x="98.7" y="36.8" transform="rotate(-90 98.7 36.8)">~{FCLK}/SRQ</text>
<text x="106.3" y="36.8" transform="rotate(-90 106.3 36.8)">SP</text>
<text x="114" y="36.8" transform="rotate(-90 114 36.8)">CNT</text>
<text x="121.6" y="36.8" transform="rotate(-90 121.6 36.8)">RST_OUT</text>
<text x="130.5" y="36.8" transform="rotate(-90 130.5 36.8)">SCLK_DRV</text>
<text x="138.1" y="36.8" transform="rotate(-90 138.1 36.8)">SDATA_DRV</text>
<text x="145.7" y="36.8" transform="rotate(-90 145.7 36.8)">ATN_DRV</text>
<text x="153.3" y="36.8" transform="rotate(-90 153.3 36.8)">128/64</text>
<text x="47.1" y="44.1">~{FCLK}/SRQ</text>
<text x="53.6" y="47.9">~{ATN}</text>
<text x="52.2" y="55.5">~{SCLK}</text>
<text x="52.5" y="60.6">~{DATA}</text>
<text x="68.2" y="64.8" transform="rotate(-90 68.2 64.8)">P29</text>
<text x="75.9" y="64.8" transform="rotate(-90 75.9 64.8)">P31</text>
<text x="83.5" y="64.8" transform="rotate(-90 83.5 64.8)">P33</text>
<text x="91.1" y="64.8" transform="rotate(-90 91.1 64.8)">P36</text>
<text x="53.5" y="67">~{RST}</text>
<text x="47.1" y="73.3">~{FCLK}/SRQ</text>
<text x="162.6" y="87.3">CNT</text>
<text x="162.6" y="89.8">SP</text>
<text x="221.7" y="89.8">FCLK_OUT</text>
<text x="222.9" y="87.3">RST_OUT</text>
<text x="110.1" y="93.9" transform="rotate(-90 110.1 93.9)">~{SCLK}</text>
<text x="162.6" y="94.9">RSTDRV</text>
<text x="162.6" y="92.4">128/64</text>
<text x="220.7" y="94.9">SDATA_OUT</text>
<text x="221.6" y="92.4">SCLK_OUT</text>
<text x="80" y="101.3">SCLK_OUT</text>
<text x="129.3" y="101.3">SCLK_IN</text>
<text x="162.6" y="97.4">P43</text>
<text x="162.6" y="100">P44</text>
<text x="222.4" y="97.4">SDATA_IN</text>
<text x="223.4" y="100">FCLK_IN</text>
<text x="240" y="101.3">P1</text>
<text x="240" y="98.7">~{RST#}</text>
<text x="271.4" y="98.7">FOUT/~{FIN}</text>
<text x="276.8" y="101.3">P44</text>
<text x="162.6" y="102.5">P1</text>
<text x="162.6" y="107.6">ATN_OUT</text>
<text x="162.6" y="105.1">RST_IN</text>
<text x="221.9" y="105.1">FOUT/~{FIN}</text>
<text x="223.3" y="102.5">SCLK_IN</text>
<text x="224.6" y="107.6">ATN_IN</text>
<text x="240" y="106.3">CNT</text>
<text x="240" y="103.8">128/64</text>
<text x="276.8" y="103.8">P43</text>
<text x="278" y="106.3">SP</text>
<text x="80" y="114">SDATA_OUT</text>
<text x="128.4" y="114">SDATA_IN</text>
<text x="162.6" y="112.7">P30</text>
<text x="162.6" y="110.1">P29</text>
<text x="220.3" y="110.1">SCLK_SENS</text>
<text x="221.6" y="112.7">SCLK_DRV</text>
<text x="240" y="111.4">P34</text>
<text x="240" y="108.9">P37</text>
<text x="240" y="114">P32</text>
<text x="276.8" y="108.9">P38</text>
<text x="276.8" y="111.4">P36</text>
<text x="276.8" y="114">P33</text>
<text x="162.6" y="115.2">P31</text>
<text x="162.6" y="117.8">P32</text>
<text x="219.4" y="115.2">SDATA_SENS</text>
<text x="220.7" y="117.8">SDATA_DRV</text>
<text x="240" y="119">P28</text>
<text x="240" y="116.5">P30</text>
<text x="276.8" y="119">P29</text>
<text x="276.8" y="116.5">P31</text>
<text x="110.1" y="121.7" transform="rotate(-90 110.1 121.7)">~{ATN}</text>
<text x="162.6" y="125.4">P36</text>
<text x="162.6" y="120.3">P33</text>
<text x="162.6" y="122.8">P34</text>
<text x="221.7" y="120.3">ATN_SENS</text>
<text x="223" y="122.8">ATN_DRV</text>
<text x="227.2" y="125.4">P28</text>
<text x="240" y="124.1">SDATA_SENS</text>
<text x="240" y="121.6">ATN_SENS</text>
<text x="270.2" y="124.1">SDATA_DRV</text>
<text x="272.5" y="121.6">ATN_DRV</text>
<text x="80" y="129.2">ATN_OUT</text>
<text x="130.7" y="129.2">ATN_IN</text>
<text x="162.6" y="130.5">P38</text>
<text x="162.6" y="127.9">P37</text>
<text x="240" y="126.7">SCLK_SENS</text>
<text x="271.1" y="126.7">SCLK_DRV</text>
<text x="78.7" y="143.2">FCLK_OUT</text>
<text x="130.7" y="143.2">FCLK_IN</text>
<text x="217.1" y="143.2">TMS</text>
<text x="217.9" y="140.6">TDI</text>
<text x="236.2" y="143.2">TDO</text>
<text x="236.2" y="140.6">TCK</text>
<text x="217.2" y="148.2">TDO</text>
<text x="217.3" y="145.7">TCK</text>
<text x="236.2" y="145.7">TMS</text>
<text x="110.1" y="151" transform="rotate(-90 110.1 151)">~{RST}</text>
<text x="236.2" y="150.8">TDI</text>
<text x="78.7" y="158.4">RST_OUT</text>
<text x="129.3" y="158.4">RST_IN</text>
<text x="29.2" y="176.2">RSTDRV</text>
<text x="57.3" y="176.2">~{RST#}</text>
</g>
<g font-size="1.8" fill="#009600">
<text x="110.1" y="108.8" transform="rotate(-90 110.1 108.8)">~{DATA}</text>
<text x="110.1" y="140.8" transform="rotate(-90 110.1 140.8)">~{FCLK}/SRQ</text>
</g>
</svg>
